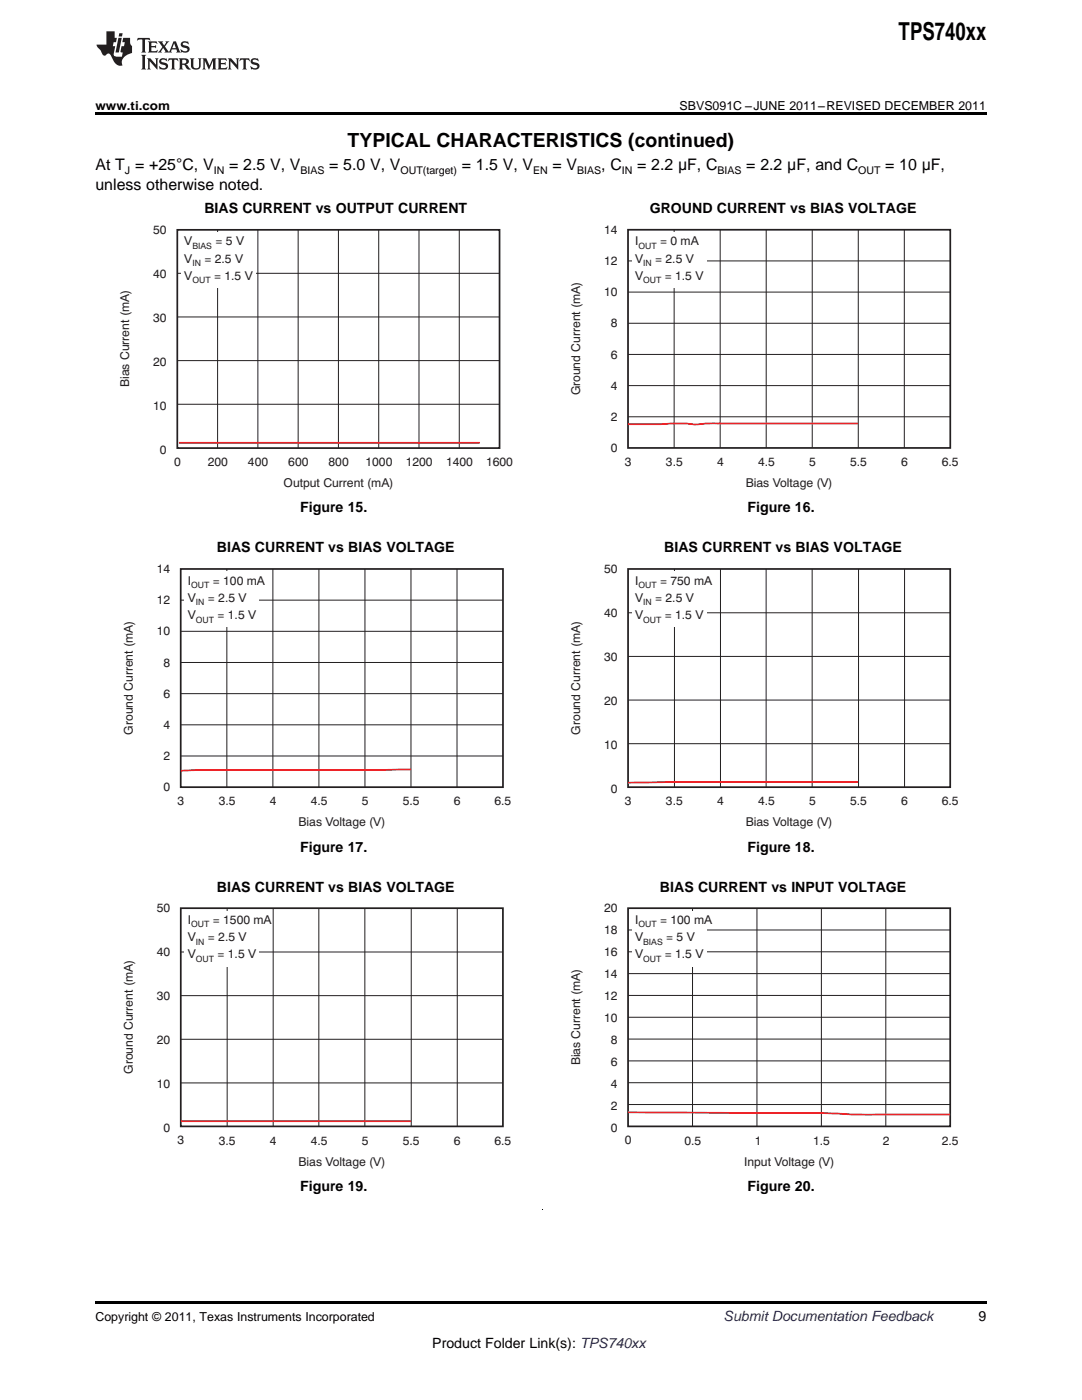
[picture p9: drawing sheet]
<svg xmlns="http://www.w3.org/2000/svg" width="216mm" height="279mm" viewBox="0 0 216 279" stroke-linecap="round" stroke-linejoin="round" font-family="sans-serif">
<g fill="#231f20">
<path d="M27.5 7.6l-.1 .5 .4-.2h.6v.1v2.1l-.2 .4h1l-.3-.4v-2.1l.1-.1h.5l.5 .2-.2-.5zM29.5 8.3l.2 .3v1.5l-.2 .4h1.8l.2-.6a1.04 1.04 0 0 1-1.3 .2v-.7h.6l.3 .2v-.6l-.3 .2h-.6v-.6l.8-.1 .4 .3-.2-.5zM31.5 8.3l.9 1.1-.9 1.1h.8l-.2-.2 .5-.7 .4 .7-.2 .2h1.5l-.1-.2 .1-.4h.9l.1 .4-.2 .2h1l-.3-.3-.7-1.9h-.5l-.9 2-.8-1 .9-1h-.8l.1 .3-.3 .5-.4-.6 .2-.2zM34.7 8.6l.4 1h-.7zM36.3 8.4a.63 .63 0 0 0-.2 .7 .63 .63 0 0 0 .6 .4l.6 .2 .1 .2a.75 .75 0 0 1-.7 .4 .75 .75 0 0 1-.6-.5l.1 .7 .1-.1a1.11 1.11 0 0 0 1.5-.6 1.13 1.13 0 0 0-1.2-.8l-.1-.4a1.04 1.04 0 0 1 1.2 .2l-.2-.5-.1 .1-.5-.2zM28.2 10.9l.2 .4v2.2l-.2 .4h1l-.3-.4v-2.2l.3-.4zM29.3 11.6l.3 .4v1.5l-.3 .4h.8l-.2-.4v-1.3l1.5 1.7v-1.9l.2-.4h-.7l.2 .4v.9l-1.1-1.3zM32 11.8a.62 .62 0 0 0-.2 .7 .62 .62 0 0 0 .6 .4l.6 .1 .1 .3a.76 .76 0 0 1-.7 .3 .76 .76 0 0 1-.6-.4l.1 .7 .1-.1a1.11 1.11 0 0 0 1.5-.6 1.13 1.13 0 0 0-1.2-.8l-.1-.4a1.04 1.04 0 0 1 1.2 .2l-.2-.6-.1 .1-.5-.1zM33.7 11.6l-.2 .6a.61 .61 0 0 1 .8-.3v1.6l-.2 .4h.9l-.2-.4v-1.6a.63 .63 0 0 1 .8 .3l-.2-.6zM35.6 11.6l.3 .4v1.5l-.3 .4h1l-.2-.2v-.8l.5 .2a.76 .76 0 0 0 1.2 .7l-1-1a.58 .58 0 0 0 .6-.5 .58 .58 0 0 0-.5-.6zM36.4 11.9h.1a.45 .45 0 0 1 .5 .1 .45 .45 0 0 1 .1 .5l-.7 .2zM37.9 11.6l.2 .2a2.17 2.17 0 0 0 .3 1.9 .99 .99 0 0 0 1.6-.6v-1.1l.2-.4h-.7l.2 .2a1.92 1.92 0 0 1-.2 1.8 .6 .6 0 0 1-.9-.5v-1.1l.2-.4zM40.4 11.6l.2 .4v1.5l-.2 .4h.7l-.2-.4v-1.4l.8 1.8 .8-1.8v1.4l-.2 .4h.9l-.2-.4v-1.5l.2-.4h-.8l-.6 1.5-.6-1.5zM43.4 11.6l.2 .4v1.5l-.2 .4h1.8l.2-.6a1.04 1.04 0 0 1-1.3 .1v-.6h.5l.4 .2v-.6l-.4 .2h-.5v-.7h.8l.3 .3-.1-.6zM45.5 11.6l.2 .4v1.5l-.2 .4h.7l-.2-.4v-1.3l1.5 1.7v-1.9l.2-.4h-.7l.2 .4v.9l-1.1-1.3zM47.9 11.6l-.1 .6a.61 .61 0 0 1 .8-.3v1.6l-.3 .4h1l-.3-.4 .1-1.6a.63 .63 0 0 1 .7 .3l-.1-.6zM50.2 11.8a.62 .62 0 0 0-.2 .7 .62 .62 0 0 0 .6 .4l.6 .1 .2 .3a.76 .76 0 0 1-.8 .3 .76 .76 0 0 1-.6-.4l.1 .7 .2-.1a1.11 1.11 0 0 0 1.5-.6 1.13 1.13 0 0 0-1.3-.8l-.1-.4a1.04 1.04 0 0 1 1.2 .2l-.1-.6-.2 .1-.5-.1z"/>
<path d="M21.2 6.3v2.6h-1.9l.1 .4 .7 .9a.91 .91 0 0 0 1 .8 .56 .56 0 0 1 .5-.3 .56 .56 0 0 1 .5 .3l.4 .8a1.53 1.53 0 0 0 1.9 1.2 1.54 1.54 0 0 1 1-2.1l.9-.3v-1.4a1.52 1.52 0 0 1-.3-1.6h-1.4l-.2 .8h.5l-.2 .8h-.4l-.2 1v.2l.4 .1-.2 .8a1.93 1.93 0 0 1-1.6-.3l.3-1.8h-.5l.2-.8h.4l.2-.8h-.4v-1.3zM23.6 7.6l-.6 2.9h.7l.6-2.9zM23.8 6.6l-.1 .7h.6l.2-.7z"/>
</g>
<path d="M35.4 45.9h64.3v43.5h-64.3z" fill="none" stroke="#231f20" stroke-width=".35"/>
<path d="M35.4 54.5h64.3M43.4 45.8v43.6M51.5 45.8v43.6M59.5 45.8v43.6M67.5 45.8v43.6M75.6 45.8v43.6M83.6 45.8v43.6M91.6 45.8v43.6M35.4 63.3h64.3M35.4 72h64.3M35.4 80.7h64.3" fill="none" stroke="#231f20" stroke-width=".2"/>
<path d="M36.2 46.4h14.8v11.1h-14.8z" fill-rule="evenodd" fill="#fff"/>
<path d="M35.7 88.4h60" fill="none" stroke="#ee1d23" stroke-width=".35"/>
<path d="M125.3 52.1h64.3M125.3 58.3h64.3M134.5 45.9v43.5M143.7 45.9v43.5M152.9 45.9v43.5M162.1 45.9v43.5M171.3 45.9v43.5M180.4 45.9v43.5M125.3 64.5h64.3M125.3 70.7h64.3M125.3 77h64.3M125.3 83.2h64.3" fill="none" stroke="#231f20" stroke-width=".2"/>
<path d="M125.3 45.9h64.3v43.5h-64.3z" fill="none" stroke="#231f20" stroke-width=".35"/>
<path d="M126.1 46.4h14.9v11.1h-14.9z" fill-rule="evenodd" fill="#fff"/>
<path d="M171.2 84.5h-30.1a18.4 18.4 0 0 1-5.3 0l-10.5 .2" fill="none" stroke="#ee1d23" stroke-width=".35"/>
<path d="M36.1 119.8h64.3M45.3 113.6v43.5M54.4 113.6v43.5M63.6 113.6v43.5M72.8 113.6v43.5M82 113.6v43.5M91.2 113.6v43.5M36.1 126h64.3M36.1 132.2h64.3M36.1 138.4h64.3M36.1 144.7h64.3M36.1 150.9h64.3" fill="none" stroke="#231f20" stroke-width=".2"/>
<path d="M36.1 113.6h64.3v43.5h-64.3z" fill="none" stroke="#231f20" stroke-width=".35"/>
<path d="M36.9 114h14.8v11.2h-14.8z" fill-rule="evenodd" fill="#fff"/>
<path d="M82 153.5l-7.1 .2h-34.2l-4.6 .1" fill="none" stroke="#ee1d23" stroke-width=".35"/>
<path d="M134.6 113.6v43.5M143.8 113.6v43.5M152.9 113.6v43.5M162.1 113.6v43.5M171.3 113.6v43.5M180.5 113.6v43.5M125.3 139.7h64.3M125.3 131h64.3M125.3 122.3h64.3M125.3 148.4h64.3" fill="none" stroke="#231f20" stroke-width=".2"/>
<path d="M125.3 113.6h64.3v43.5h-64.3z" fill="none" stroke="#231f20" stroke-width=".35"/>
<path d="M126.1 114h14.9v11.2h-14.9z" fill-rule="evenodd" fill="#fff"/>
<path d="M171.2 156.1h-36.4l-9.5 .1" fill="none" stroke="#ee1d23" stroke-width=".35"/>
<path d="M36.1 198.7h64.3M36.1 190h64.3M45.3 181.2v43.6M54.5 181.2v43.6M63.6 181.2v43.6M72.8 181.2v43.6M82.1 181.2v43.6M91.2 181.2v43.6M36.1 216.1h64.3M36.1 207.4h64.3" fill="none" stroke="#231f20" stroke-width=".2"/>
<path d="M36.1 181.2h64.3v43.6h-64.3z" fill="none" stroke="#231f20" stroke-width=".35"/>
<path d="M36.9 181.7h14.8v11.2h-14.8z" fill-rule="evenodd" fill="#fff"/>
<path d="M36.1 223.8h45.9" fill="none" stroke="#ee1d23" stroke-width=".35"/>
<path d="M125.3 181.2h64.3v43.6h-64.3z" fill="none" stroke="#231f20" stroke-width=".35"/>
<g fill="none" stroke="#231f20" stroke-width=".2">
<path d="M125.3 198.7h64.3M125.3 194.3h64.3M125.3 190h64.3M125.3 185.6h64.3M138.2 181.2v43.6M151 181.2v43.6M163.9 181.2v43.6M176.8 181.2v43.6M125.3 216.1h64.3M125.3 211.7h64.3M125.3 207.4h64.3M125.3 203h64.3"/>
<path d="M125.3 220.4h64.3"/>
</g>
<path d="M126.1 181.7h14.9v11.2h-14.9z" fill-rule="evenodd" fill="#fff"/>
<path d="M125.3 222l29.2 .1a223.5 223.5 0 0 1 17.9 .4l17.2-.1" fill="none" stroke="#ee1d23" stroke-width=".35"/>
<path d="M108.2 241.4h.1zM19 259.7h177.8v.5h-177.8z" fill="#000"/>
<g fill="#fff">
<path d="M156.1 239.4h.4v.7h-.4z"/>
<path d="M66.9 239.4h.3v.7h-.3z"/>
<path d="M156.1 171.7h.4v.7h-.4z"/>
<path d="M66.9 171.7h.3v.7h-.3z"/>
<path d="M156.1 104h.4v.7h-.4z"/>
<path d="M66.9 104h.3v.7h-.3z"/>
</g>
<path d="M19 22.5h177.8v.5h-177.8z" fill="#000"/>
<text font-size="4.9" x="179.3" y="7.9">TPS740xx</text>
<text font-size="3.9" x="69.4" y="29.3">TYPICAL CHARACTERISTICS (continued)</text>
<g font-size="3.2">
<text x="19" y="34">At T = +25°C, V</text>
<text x="45.7" y="34">= 2.5 V, V</text>
<text x="65.7" y="34">= 5.0 V, V</text>
<text x="92.2" y="34">= 1.5 V, V</text>
<text x="110.3" y="34">= V</text>
<text x="120" y="34">, C</text>
<text x="127.1" y="34">= 2.2 μF, C</text>
<text x="148.9" y="34">= 2.2 μF, and C</text>
<text x="176.6" y="34">= 10 μF,</text>
<text x="19" y="37.9">unless otherwise noted.</text>
</g>
<g font-size="2.8">
<text x="40.8" y="42.5">BIAS CURRENT vs OUTPUT CURRENT</text>
<text x="129.6" y="42.5">GROUND CURRENT vs BIAS VOLTAGE</text>
<text x="59.9" y="102.3">Figure 15.</text>
<text x="149.2" y="102.3">Figure 16.</text>
<text x="43.3" y="110.2">BIAS CURRENT vs BIAS VOLTAGE</text>
<text x="132.5" y="110.2">BIAS CURRENT vs BIAS VOLTAGE</text>
<text x="59.9" y="170">Figure 17.</text>
<text x="149.2" y="170">Figure 18.</text>
<text x="43.3" y="177.9">BIAS CURRENT vs BIAS VOLTAGE</text>
<text x="131.7" y="177.9">BIAS CURRENT vs INPUT VOLTAGE</text>
<text x="59.9" y="237.7">Figure 19.</text>
<text x="149.2" y="237.7">Figure 20.</text>
<text x="195.3" y="263.6">9</text>
<text x="86.3" y="269">Product Folder Link(s): TPS740xx</text>
</g>
<text font-size="2.8" fill="#0000c8" x="144.4" y="263.6">Submit Documentation Feedback</text>
<g font-size="2.5">
<text x="19" y="21.9">www.ti.com</text>
<text x="135.6" y="21.9">SBVS091C –JUNE 2011–REVISED DECEMBER 2011</text>
<text x="19" y="263.6">Copyright © 2011, Texas Instruments Incorporated</text>
</g>
<g font-size="2.4" fill="#231f20">
<text x="30.6" y="46.7">50</text>
<text x="120.5" y="46.7">14</text>
<text x="36.8" y="49">V</text>
<text x="36.8" y="52.4">V</text>
<text x="40.8" y="52.4">= 2.5 V</text>
<text x="43" y="49">= 5 V</text>
<text x="120.5" y="52.9">12</text>
<text x="126.7" y="49">I</text>
<text x="126.7" y="52.4">V</text>
<text x="130.7" y="52.4">= 2.5 V</text>
<text x="131.7" y="49">= 0 mA</text>
<text x="30.6" y="55.5">40</text>
<text x="36.8" y="55.9">V</text>
<text x="42.7" y="55.9">= 1.5 V</text>
<text x="120.5" y="59.1">10</text>
<text x="126.7" y="55.9">V</text>
<text x="132.6" y="55.9">= 1.5 V</text>
<text x="30.6" y="64.2">30</text>
<text x="121.9" y="65.3">8</text>
<text x="121.9" y="71.6">6</text>
<text x="25.8" y="77.3" transform="rotate(-90 25.8 77.3)">Bias Current (mA)</text>
<text x="30.6" y="73">20</text>
<text x="121.9" y="77.8">4</text>
<text x="30.6" y="81.8">10</text>
<text x="115.7" y="78.9" transform="rotate(-90 115.7 78.9)">Ground Current (mA)</text>
<text x="121.9" y="84">2</text>
<text x="31.9" y="90.6">0</text>
<text x="34.7" y="93">0</text>
<text x="41.4" y="93">200</text>
<text x="49.5" y="93">400</text>
<text x="57.5" y="93">600</text>
<text x="65.6" y="93">800</text>
<text x="72.9" y="93">1000</text>
<text x="81" y="93">1200</text>
<text x="89" y="93">1400</text>
<text x="97" y="93">1600</text>
<text x="121.9" y="90.2">0</text>
<text x="124.7" y="93">3</text>
<text x="132.9" y="93">3.5</text>
<text x="143.1" y="93">4</text>
<text x="151.3" y="93">4.5</text>
<text x="161.5" y="93">5</text>
<text x="169.6" y="93">5.5</text>
<text x="179.8" y="93">6</text>
<text x="187.9" y="93">6.5</text>
<text x="56.6" y="97.2">Output Current (mA)</text>
<text x="148.8" y="97.2">Bias Voltage (V)</text>
<text x="31.3" y="114.4">14</text>
<text x="37.5" y="116.7">I</text>
<text x="42.4" y="116.7">= 100 mA</text>
<text x="120.5" y="114.4">50</text>
<text x="126.7" y="116.7">I</text>
<text x="131.7" y="116.7">= 750 mA</text>
<text x="31.3" y="120.6">12</text>
<text x="37.5" y="120.1">V</text>
<text x="37.5" y="123.6">V</text>
<text x="41.5" y="120.1">= 2.5 V</text>
<text x="43.4" y="123.6">= 1.5 V</text>
<text x="120.5" y="123.2">40</text>
<text x="126.7" y="120.1">V</text>
<text x="126.7" y="123.6">V</text>
<text x="130.7" y="120.1">= 2.5 V</text>
<text x="132.6" y="123.6">= 1.5 V</text>
<text x="31.3" y="126.8">10</text>
<text x="120.5" y="131.9">30</text>
<text x="32.6" y="133">8</text>
<text x="32.6" y="139.3">6</text>
<text x="120.5" y="140.7">20</text>
<text x="26.5" y="146.6" transform="rotate(-90 26.5 146.6)">Ground Current (mA)</text>
<text x="32.6" y="145.5">4</text>
<text x="115.7" y="146.6" transform="rotate(-90 115.7 146.6)">Ground Current (mA)</text>
<text x="120.5" y="149.5">10</text>
<text x="32.6" y="151.7">2</text>
<text x="32.6" y="157.9">0</text>
<text x="35.4" y="160.7">3</text>
<text x="43.6" y="160.7">3.5</text>
<text x="53.8" y="160.7">4</text>
<text x="62" y="160.7">4.5</text>
<text x="72.2" y="160.7">5</text>
<text x="80.4" y="160.7">5.5</text>
<text x="90.6" y="160.7">6</text>
<text x="98.7" y="160.7">6.5</text>
<text x="121.9" y="158.3">0</text>
<text x="124.7" y="160.7">3</text>
<text x="132.9" y="160.7">3.5</text>
<text x="143.1" y="160.7">4</text>
<text x="151.3" y="160.7">4.5</text>
<text x="161.5" y="160.7">5</text>
<text x="169.6" y="160.7">5.5</text>
<text x="179.8" y="160.7">6</text>
<text x="187.9" y="160.7">6.5</text>
<text x="59.6" y="164.9">Bias Voltage (V)</text>
<text x="148.8" y="164.9">Bias Voltage (V)</text>
<text x="31.3" y="182.1">50</text>
<text x="37.5" y="184.4">I</text>
<text x="42.4" y="184.4">= 1500 mA</text>
<text x="120.5" y="182.1">20</text>
<text x="126.7" y="184.4">I</text>
<text x="131.7" y="184.4">= 100 mA</text>
<text x="31.3" y="190.8">40</text>
<text x="37.5" y="187.8">V</text>
<text x="37.5" y="191.3">V</text>
<text x="41.5" y="187.8">= 2.5 V</text>
<text x="43.4" y="191.3">= 1.5 V</text>
<text x="120.5" y="186.5">18</text>
<text x="120.5" y="190.8">16</text>
<text x="126.7" y="187.8">V</text>
<text x="126.7" y="191.3">V</text>
<text x="132.6" y="191.3">= 1.5 V</text>
<text x="132.9" y="187.8">= 5 V</text>
<text x="120.5" y="195.2">14</text>
<text x="31.3" y="199.6">30</text>
<text x="120.5" y="199.6">12</text>
<text x="31.3" y="208.4">20</text>
<text x="120.5" y="204">10</text>
<text x="121.9" y="208.4">8</text>
<text x="26.5" y="214.3" transform="rotate(-90 26.5 214.3)">Ground Current (mA)</text>
<text x="115.7" y="212.6" transform="rotate(-90 115.7 212.6)">Bias Current (mA)</text>
<text x="121.9" y="212.8">6</text>
<text x="31.3" y="217.2">10</text>
<text x="121.9" y="217.2">4</text>
<text x="121.9" y="221.6">2</text>
<text x="32.6" y="226">0</text>
<text x="121.9" y="226">0</text>
<text x="35.4" y="228.4">3</text>
<text x="43.6" y="228.4">3.5</text>
<text x="53.8" y="228.4">4</text>
<text x="59.6" y="232.6">Bias Voltage (V)</text>
<text x="62" y="228.4">4.5</text>
<text x="72.2" y="228.4">5</text>
<text x="80.4" y="228.4">5.5</text>
<text x="90.6" y="228.4">6</text>
<text x="98.7" y="228.4">6.5</text>
<text x="124.7" y="228.4">0</text>
<text x="136.6" y="228.4">0.5</text>
<text x="148.5" y="232.6">Input Voltage (V)</text>
<text x="150.6" y="228.4">1</text>
<text x="162.3" y="228.4">1.5</text>
<text x="176.1" y="228.4">2</text>
<text x="187.9" y="228.4">2.5</text>
</g>
<g font-size="2.1">
<text x="24.9" y="34.6">J</text>
<text x="42.7" y="34.6">IN</text>
<text x="59.9" y="34.6">BIAS</text>
<text x="79.9" y="34.6">OUT(target)</text>
<text x="106.4" y="34.6">EN</text>
<text x="115.2" y="34.6">BIAS</text>
<text x="124.1" y="34.6">IN</text>
<text x="143.2" y="34.6">BIAS</text>
<text x="171.2" y="34.6">OUT</text>
</g>
<g font-size="1.7" fill="#231f20">
<text x="38.4" y="49.7">BIAS</text>
<text x="38.4" y="53.1">IN</text>
<text x="127.4" y="49.7">OUT</text>
<text x="128.3" y="53.1">IN</text>
<text x="38.4" y="56.6">OUT</text>
<text x="128.3" y="56.6">OUT</text>
<text x="38.1" y="117.4">OUT</text>
<text x="127.4" y="117.4">OUT</text>
<text x="39.1" y="120.8">IN</text>
<text x="39.1" y="124.3">OUT</text>
<text x="128.3" y="120.8">IN</text>
<text x="128.3" y="124.3">OUT</text>
<text x="38.1" y="185.1">OUT</text>
<text x="127.4" y="185.1">OUT</text>
<text x="39.1" y="188.5">IN</text>
<text x="39.1" y="192">OUT</text>
<text x="128.3" y="188.5">BIAS</text>
<text x="128.3" y="192">OUT</text>
</g>
</svg>
